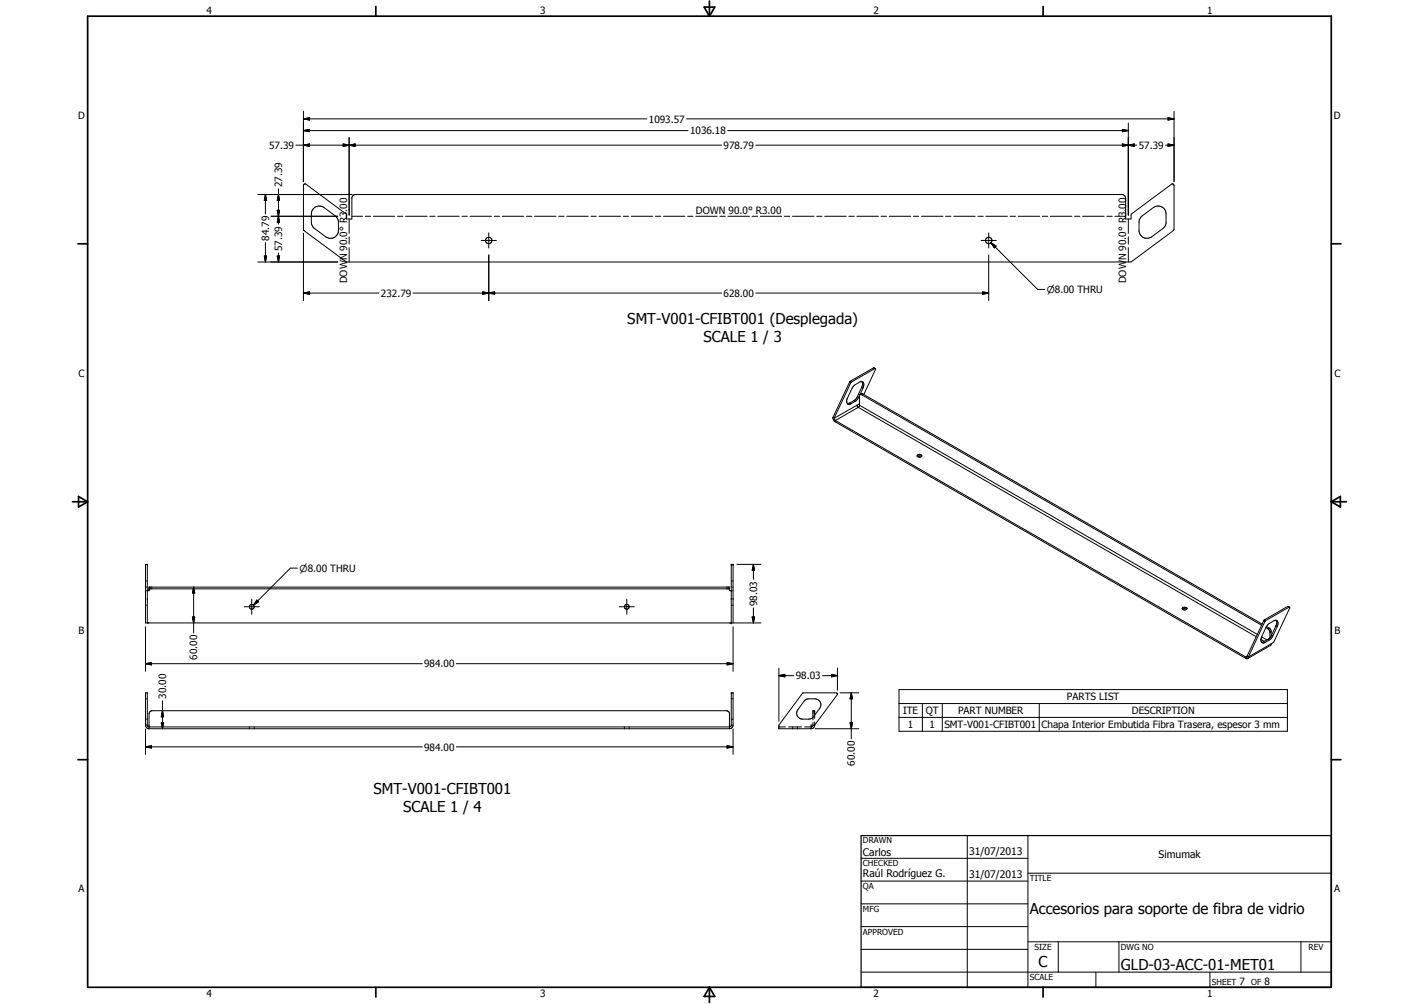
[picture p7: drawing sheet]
<svg xmlns="http://www.w3.org/2000/svg" width="594mm" height="420mm" viewBox="0 0 594 420" stroke-linecap="round" stroke-linejoin="round" font-family="sans-serif">
<g fill="none" stroke="#000" stroke-width=".42">
<path d="M127 54.7l2.5-.6v1zM127 49.7l2.5-.4v.9zM127 46.6v29.4M127 54.7h161.1M127 49.7h143.8M146.2 57.6v32.4M287.4 49.7h204.1M304.7 54.7h167.7M469.9 54.1l2.5 .6-2.5 .4zM472.4 51.5v38.5M489 49.3l2.5 .4-2.5 .5zM491.5 46.6v29.4"/>
<path d="M116.6 79v14.8M123.9 60.7h178.2M127 60.7l2.5-.5v1.1zM127.1 77.3l.4-.3 .6 .1 16.9 12.6v2h2.3v-8.9l.6-1 .8-.4h321.2l1 .6 .3 .8v8.9h2.3v-2l17-12.6a.67 .67 0 0 1 .7-.1 .67 .67 0 0 1 .3 .6l-.1 18.7-17.9 13.3h-328.5l-17.8-13.2zM143.7 60.2l2.5 .5-2.5 .6zM143.7 60.2l5 1.1v-1.1l-5 1.1zM146.2 60.7l2.5-.5v1.1zM316.4 60.7h159.5M469.9 60.2l2.5 .5-2.5 .6zM469.9 60.2v1.1l5-1.1v1.1zM472.4 60.7l2.5-.5v1.1zM488 60.7h3.5"/>
<path d="M489 60.2l2.5 .5-2.5 .6zM107.9 81.4h39.5M111.1 81.4l.5 2.5h-.9zM111.1 81.4v8.1M113.5 90.5h27.9M116.1 88h.9l-.4 2.5zM116.6 90.5l.4 2.5h-.9zM116.6 81.4l.4 2.5h-.9zM127 97.6v28.2M131.3 87.2a3.3 3.3 0 0 1 4.4-.3l5 3.7 .5 .7 .5 1.7v3.4a3.3 3.3 0 0 1-1.8 3 3.3 3.3 0 0 1-3.5-.3l-5.6-4.4-.5-1.7v-3.5l.3-1.2zM146.2 91.7v6M146.2 99.1v3.1"/>
<path d="M147.3 90.5h4.5M152.9 90.5h2.3M156.3 90.5h9M166.4 90.5h2.2M169.8 90.5h9M179.9 90.5h2.3M183.3 90.5h9M193.4 90.5h2.3M196.8 90.5h9M204.6 97.5v6.3M206.9 90.5h2.3M210.3 90.5h9"/>
<path d="M220.4 90.5h2.3M223.8 90.5h9M233.9 90.5h2.3M237.3 90.5h9M247.4 90.5h2.2M250.8 90.5h9M260.9 90.5h2.3M264.3 90.5h9M274.4 90.5h2.2M277.8 90.5h9M287.9 90.5h2.2M291.3 90.5h9"/>
<path d="M301.4 90.5h2.3M304.8 90.5h9M314.9 90.5h2.3M318.3 90.5h9M328.4 90.5h2.3M331.8 90.5h9M341.9 90.5h2.3M345.3 90.5h9M355.4 90.5h2.3M358.8 90.5h9M368.9 90.5h2.2M372.3 90.5h9"/>
<path d="M382.4 90.5h2.2M385.8 90.5h9M395.9 90.5h2.2M399.3 90.5h9M409.4 90.5h2.2M412.7 90.5h9.1M413.9 97.5v6.3M422.9 90.5h2.2M426.3 90.5h9M436.4 90.5h2.2M439.8 90.5h9M449.9 90.5h2.2"/>
<path d="M453.3 90.5h9M463.4 90.5h2.3M466.8 90.5h4.4M472.4 91.7v6M472.4 99.1v3.1M477.9 90.6l4.9-3.7a3.4 3.4 0 0 1 5.4 2.2v4.3l-.4 1.3-5.6 4.4a3.4 3.4 0 0 1-5.3-2.3v-4.2zM107.9 109.6h33.5M110.7 107.1h.9l-.5 2.5zM111.1 101.5v8.1M116.1 107.1h.9l-.4 2.5zM116.6 105.8v3.8M146.2 103.6v6"/>
<path d="M201.5 100.6h6.3M204.6 106.7v19.1M410.8 100.6h6.3M413.9 106.7v19.1M414.9 101.6l2.1 1.4-.7 .7zM414.9 101.6l19.5 19.5h3M472.4 103.6v6M127 122.6l2.5-.5v1zM127 122.6h31.7M173 122.6h129.1M202.1 122.1l2.5 .5-2.5 .5zM204.6 122.6l2.5-.5v1z"/>
<path d="M316.4 122.6h97.5M411.4 122.1l2.5 .5-2.5 .5zM355.7 159.9l.5 .3M355.7 159.9l-7 14.9M355.9 159.6l.6 .3M355.9 159.6l-.2 .3M356.5 159.9l-.3 .3M360.8 159.7l.3 1-.3 1.4M360.9 159.7l-.8 .1-2.6 1.6-.8 1.2-1.9 3.9a1.5 1.5 0 0 0-.4 1.7 1.5 1.5 0 0 0 1.3 1l2.6-1.4 1.2-1.5M360.9 159.7a1.71 1.71 0 0 1 .4 2.7M365.7 154l.5 .3M365.7 154l.7 .2"/>
<path d="M365.7 154l-9.8 5.6M366.2 154.3l-9.7 5.6M366.4 154.2l-.2 .1M366.4 154.2l.2 .4-5 10.5M348.7 174.8l.5 1.3 .6 .5M348.7 174.8l.5 .2M349.2 175l.6 1M349.8 176v.6M349.8 176.6l171.8 98.9M349.8 176l171.8 99M355.7 168.7l.6 .3M355.7 168.7l-1 .2"/>
<path d="M356.2 160.2l-7 14.8M357.5 167.6l.5 .3M357.5 167.6l-1.8 1.1M358.8 169.6l.5 .9M358.8 169.6l-9.6 5.4M358.9 166l.6 .3M358.9 166l-1.4 1.6M359.3 170.5l166.6 95.9M359.3 170.5l-9.5 5.5M359.8 169.6l166.6 95.9M359.8 169l-1 .6M359.9 165.5l-.1 4.2-.5 .8"/>
<path d="M359.9 165.5l-.4 .8M360.1 165.1l-.2 .4M360.1 165.1l.6 .1M360.7 165.2l167.5 96.4M360.8 162.1l.5 .3M360.8 162.1l-1.9 3.9M361.3 164.9l-.5-.1-.7 .3M361.3 164.9l-.6 .3M361.3 164.9l167.1 96.3M361.3 162.4l-1.3 2.8M384.1 191.1l.5-.3 1.2 .3M384.1 190.5l.5-.3a.68 .68 0 0 1 1.1 .1 .68 .68 0 0 1-.2 1 .98 .98 0 0 1-1.5-.7z"/>
<path d="M124.6 237.7h-3l-15.5 15.5M308.5 236.2h10.1M315.4 236.2l.5 2.5h-1zM315.4 236.2v6.2M60.9 245.7h.3M60.9 247.2h.3M60.9 243.1h.3M60.9 253.3h.3M61.4 247.2h1v-1.5h243v1.5h1M61.4 245.7h.3M61.4 243.1h.3M61.4 253.3h.3"/>
<path d="M62.4 246.4h243M80.6 258.2h.9l-.4 2.5zM81.1 245.7l.4 2.5h-.9zM81.1 245.7v19.2M102.2 253.9h6.4M105.4 250.7v6.4M107.6 251.1l.6 .7-2.1 1.4zM259.2 253.9h6.4M262.4 250.7v6.4M306.1 245.7h.3M306.1 243.1h.3M306.1 253.3h.3"/>
<path d="M306.7 245.7h.2M306.7 247.2h.2M306.7 243.1h.2M306.7 253.3h.2M314.9 258.2h1l-.5 2.5zM315.4 254.4v6.3M495 254.9v-.1a1.03 1.03 0 0 1 1-.7 1.03 1.03 0 0 1 .9 .7l-.1 .2M495 254.9l.8 .4 1-.3M495.1 255l.7-.3 1 .3M529.1 259.8l.5 .3M529.1 259.8l-7 14.8M529.3 259.4l.6 .3"/>
<path d="M529.3 259.4l-.2 .4M529.9 259.7l-.3 .4M534.2 259.6l.3 1-.3 1.3M539.1 253.8l.8 .3M539.1 253.8l.5 .3M539.1 253.8l-9.8 5.6M539.6 254.1l-9.7 5.6M539.7 254.1h-.1M539.7 254.1h.1M539.8 254.1l.2 .4-6.8 14.3-1 .6M60.9 277.7l2.5-.4v1zM60.9 262.3v18.6"/>
<path d="M60.9 277.7h115.9M61.7 260.7v-24.5h-.8v24.5h257.7M191 277.7h115.9M304.4 277.3l2.5 .4-2.5 .6zM306.1 260.7v-24.5h.8v24.5M306.9 262.3v18.6M326.1 279.6v22.2M350.6 279.6v9.2M521.6 275.5l.7 .1M521.6 275v.5M522.1 274.6l.5 .4M522.1 274.6l-.5 .4"/>
<path d="M522.1 274.6l-.1 .4h-.4M522.6 275l-.3 .6M527.9 267.6l1.4 .8M528.1 268.7l.8 .4 .8-.2M528.2 266.5l2.2 1.3M529.1 268.5l.6 .4M529.1 268.5l-.9 .3M529.6 260.1l-7 14.9M530 262.6l.8 .5M530.2 262.2l1.1 .6M530.8 263.1l.9 1.5M530.9 267.5l.5 .3"/>
<path d="M530.9 267.5l-1.8 1M531.3 262.8l.9 1.5M531.3 262.8l-.5 .3M531.4 267.8l-1.7 1.1M531.7 264.6v2.3M532.2 264.3l-.5 .3M532.2 264.3v1.9M532.2 269.4l-.3 .7-9.6 5.5M532.2 269.4l-9.6 5.6M532.3 265.9l.6 .2M532.3 265.9l-1.4 1.6M532.9 266.1l-1.5 1.7"/>
<path d="M534.2 261.9l.5 .4M534.2 261.9l-1.9 4M534.7 262.3a1.5 1.5 0 0 0 .5-1.7 1.5 1.5 0 0 0-1.4-1l-2.6 1.4-1 1.1-2.2 5 .1 1.6M534.7 262.3l-1.8 3.8M60.9 292.4h.3M61.4 292.4h.3M68 297.4l.5 2.6h-1zM68 293.2v11.8M306.1 292.4h.3M306.7 292.4h.2M326.1 282.7l2.5-.5v1.1zM326.1 282.7h6.3"/>
<path d="M336 290.2l14.1-.3 .4 .3 .1 .4-9.5 12.8h-1.5v1.6h-13.5v-1.6zM336.9 293.2l1.3-.7 3-.1a2.51 2.51 0 0 1 2 4l-3.1 4.1-1.1 .4h-3a2.48 2.48 0 0 1-2.2-1.3 2.48 2.48 0 0 1 .2-2.6zM344.4 282.7h6.2M348.1 282.2l2.5 .5-2.5 .6zM351.7 289.9h7.9M356.4 289.9l.5 2.5h-1zM356.4 289.9v19.3M376.4 288.6h162.6v17.4h-162.6zM376.4 294.4h162.6M386.2 294.4v11.6M394.5 294.4v11.6M435.1 294.4v11.6"/>
<path d="M60.9 312.5l2.5-.4v1zM60.9 300.9h.3M60.9 303.4v-13.5h.8v13.5M60.9 305.1v10.6M60.9 303.4h.8M60.9 303.4l.3 .9 1.2 .7M60.9 312.5h115.9M61.4 300.9h.3M61.7 303.4l.7 .8h243l.7-.5v-13.8h.8v13.5M62.4 304.5v-6.1l.4-.6 .9-.4h240.5l.8 .4 .4 .6v6.1M62.4 304.7v.3M62.4 305h243"/>
<path d="M67.5 302.4h1l-.5 2.6zM104.4 304.2v.3M104.4 304.7v.3M106.4 304.2v.3M106.4 304.7v.3M191 312.5h115.9M261.4 304.2v.3M261.4 304.7v.3M263.4 304.2v.3M263.4 304.7v.3M304.4 312.1l2.5 .4-2.5 .6zM305.4 304.7v.3"/>
<path d="M306.1 300.9h.3M306.1 303.4h.8M306.7 300.9h.2M306.9 305.1v10.6M306.9 303.4a1.52 1.52 0 0 1-1.5 1.6M326.1 304.2h2.7M330.2 304.2h5.4M331.8 304.2v.3M331.8 304.7v.3M333.8 304.2v.3M333.8 304.7v.3M340.4 302.4l-.1 1.3-.3 .4-3.1 .1"/>
<path d="M341.1 300.7v-3.3h-.7v3.9M341.1 302l-.1 2-.6 .7-.8 .3M341.2 305h18.4M355.9 302.4h1l-.5 2.6zM376.4 300.2h162.6M360.5 359.2h69.9M405 349.7v63.5M430.4 349.7v63.5M360.5 368.7h69.9M360.5 378.2h69.9M430.4 365.4h127M360.5 387.8h69.9"/>
<path d="M360.5 397.3h69.9M430.4 394.1h127M443.1 394.1v12.7M468.5 394.1v12.7M544.7 394.1v12.7M360.5 406.8h196.9M458.8 406.8v6.4M506.6 406.8v6.4"/>
<circle cx="204.6" cy="100.6" r="1.33"/>
<circle cx="413.9" cy="100.6" r="1.33"/>
<circle cx="105.4" cy="254" r="1.01"/>
<circle cx="262.4" cy="253.9" r="1.01"/>
</g>
<g fill="#000">
<circle cx="305.4" cy="246.4" r=".18"/>
<circle cx="305.4" cy="245.7" r=".18"/>
<circle cx="306.1" cy="247.2" r=".18"/>
<circle cx="306.1" cy="260.7" r=".18"/>
</g>
<g fill="none" stroke="#000" stroke-width=".71">
<path d="M36.7 6.8h520.7v406.4h-520.7zM157.3 2.7v4.1M294.8 3h4.4l-2.2 3.8zM297 .4v6.4M436.7 2.7v4.1M32.6 102h4.1M557.4 102h4M30.3 210h6.4M32.9 207.8l3.8 2.2-3.8 2.2zM557.4 210h6.3M557.4 210l3.8-2.2v4.4zM32.6 317.9h4.1"/>
<path d="M557.4 317.9h4M157.3 413.2v4M297 413.2v6.3M297 413.2l2.2 3.8h-4.4zM436.7 413.2v4"/>
</g>
<path d="M360.5 349.7h196.9v63.5h-196.9z" fill="none" stroke="#000" stroke-width=".51"/>
<g fill="#000">
<path d="M127 54.7l2.5-.6v1zM127 49.7l2.5-.4v.9zM469.9 54.1l2.5 .6-2.5 .4zM489 49.3l2.5 .4-2.5 .5zM127 60.7l2.5-.5v1.1zM143.7 60.2l2.5 .5-2.5 .6zM146.2 60.7l2.5-.5v1.1zM469.9 60.2l2.5 .5-2.5 .6zM472.4 60.7l2.5-.5v1.1zM489 60.2l2.5 .5-2.5 .6zM111.1 81.4l.5 2.5h-.9zM116.1 88h.9l-.4 2.5z"/>
<path d="M116.6 90.5l.4 2.5h-.9zM116.6 81.4l.4 2.5h-.9zM110.7 107.1h.9l-.5 2.5zM116.1 107.1h.9l-.4 2.5zM414.9 101.6l2.1 1.4-.7 .7zM127 122.6l2.5-.5v1zM202.1 122.1l2.5 .5-2.5 .5zM204.6 122.6l2.5-.5v1zM411.4 122.1l2.5 .5-2.5 .5zM315.4 236.2l.5 2.5h-1zM80.6 258.2h.9l-.4 2.5zM81.1 245.7l.4 2.5h-.9z"/>
<path d="M107.6 251.1l.6 .7-2.1 1.4zM314.9 258.2h1l-.5 2.5zM60.9 277.7l2.5-.4v1zM304.4 277.3l2.5 .4-2.5 .6zM68 297.4l.5 2.6h-1zM326.1 282.7l2.5-.5v1.1zM348.1 282.2l2.5 .5-2.5 .6zM356.4 289.9l.5 2.5h-1zM60.9 312.5l2.5-.4v1zM67.5 302.4h1l-.5 2.6zM304.4 312.1l2.5 .4-2.5 .6zM355.9 302.4h1l-.5 2.6z"/>
</g>
<g font-size="6.3">
<text x="262.6" y="135.7">SMT-V001-CFIBT001 (Desplegada)</text>
<text x="294.5" y="143.2">SCALE 1 / 3</text>
<text x="156.4" y="332.3">SMT-V001-CFIBT001</text>
<text x="168.8" y="339.8">SCALE 1 / 4</text>
<text x="431.1" y="382.6">Accesorios para soporte de fibra de vidrio</text>
<text x="434.8" y="404.7">C</text>
<text x="469.2" y="406">GLD-03-ACC-01-MET01</text>
</g>
<g font-size="4.4">
<text x="361.3" y="358.4">Carlos</text>
<text x="405.7" y="357.7">31/07/2013</text>
<text x="485" y="359.2">Simumak</text>
<text x="361.3" y="367.1">Raúl Rodríguez G.</text>
<text x="405.7" y="367.2">31/07/2013</text>
</g>
<g font-size="4.2">
<text x="86.4" y="5.8">4</text>
<text x="226.1" y="5.8">3</text>
<text x="365.7" y="5.8">2</text>
<text x="505.4" y="5.8">1</text>
<text x="32.8" y="49.6">D</text>
<text x="271.7" y="51.3">1093.57</text>
<text x="558.5" y="49.6">D</text>
<text x="288.9" y="56.2">1036.18</text>
<text x="112.7" y="62.3">57.39</text>
<text x="302.9" y="62.3">978.79</text>
<text x="476.8" y="62.3">57.39</text>
<text x="118.1" y="78.3" transform="rotate(-90 118.1 78.3)">27.39</text>
<text x="291.4" y="89.7">DOWN 90.0° R3.00</text>
<text x="145.3" y="90.9" transform="rotate(-90 145.3 90.9)">3.00</text>
<text x="471.5" y="90.9" transform="rotate(-90 471.5 90.9)">3.00</text>
<text x="112.7" y="100.8" transform="rotate(-90 112.7 100.8)">84.79</text>
<text x="118.1" y="105.1" transform="rotate(-90 118.1 105.1)">57.39</text>
<text x="145.3" y="109" transform="rotate(-90 145.3 109)">N 90.0° R</text>
<text x="471.5" y="109" transform="rotate(-90 471.5 109)">N 90.0° R</text>
<text x="145.3" y="118.6" transform="rotate(-90 145.3 118.6)">DOW</text>
<text x="471.5" y="118.6" transform="rotate(-90 471.5 118.6)">DOW</text>
<text x="159.5" y="124.2">232.79</text>
<text x="302.9" y="124.2">628.00</text>
<text x="32.9" y="157.6">C</text>
<text x="558.7" y="157.6">C</text>
<text x="316.9" y="253.7" transform="rotate(-90 316.9 253.7)">98.03</text>
<text x="32.9" y="265.5">B</text>
<text x="558.7" y="265.5">B</text>
<text x="82.6" y="276.1" transform="rotate(-90 82.6 276.1)">60.00</text>
<text x="177.6" y="279.3">984.00</text>
<text x="333.2" y="284.3">98.03</text>
<text x="69.6" y="292.4" transform="rotate(-90 69.6 292.4)">30.00</text>
<text x="446.7" y="293.1">PARTS LIST</text>
<text x="378.1" y="298.8">ITE</text>
<text x="387.6" y="298.9">QT</text>
<text x="401.1" y="298.8">PART NUMBER</text>
<text x="473.9" y="298.9">DESCRIPTION</text>
<text x="380.1" y="304.6">1</text>
<text x="389.2" y="304.6">1</text>
<text x="395.4" y="304.7">SMT-V001-CFIBT001</text>
<text x="436" y="304.7">Chapa Interior Embutida Fibra Trasera, espesor 3 mm</text>
<text x="177.6" y="314.1">984.00</text>
<text x="357.9" y="320.4" transform="rotate(-90 357.9 320.4)">60.00</text>
<text x="32.9" y="373.4">A</text>
<text x="558.6" y="373.4">A</text>
<text x="518.9" y="412.3">7</text>
<text x="529.4" y="412.3">8</text>
<text x="86.4" y="417.2">4</text>
<text x="226.1" y="417.2">3</text>
<text x="365.7" y="417.2">2</text>
<text x="505.4" y="417.2">1</text>
</g>
<g font-size="4">
<text x="438.2" y="122.6">n8.00 THRU</text>
<text x="125.4" y="239.3">n8.00 THRU</text>
</g>
<g font-size="3.5">
<text x="361.3" y="353">DRAWN</text>
<text x="361.3" y="362.5">CHECKED</text>
<text x="431.1" y="368.7">TITLE</text>
<text x="361.3" y="372.1">QA</text>
<text x="361.3" y="381.6">MFG</text>
<text x="361.3" y="391.1">APPROVED</text>
<text x="433.1" y="397.5">SIZE</text>
<text x="469.2" y="397.5">DWG NO</text>
<text x="547.9" y="397.4">REV</text>
<text x="431.1" y="410.2">SCALE</text>
<text x="507.3" y="412.3">SHEET</text>
<text x="523.8" y="412.3">OF</text>
</g>
</svg>
